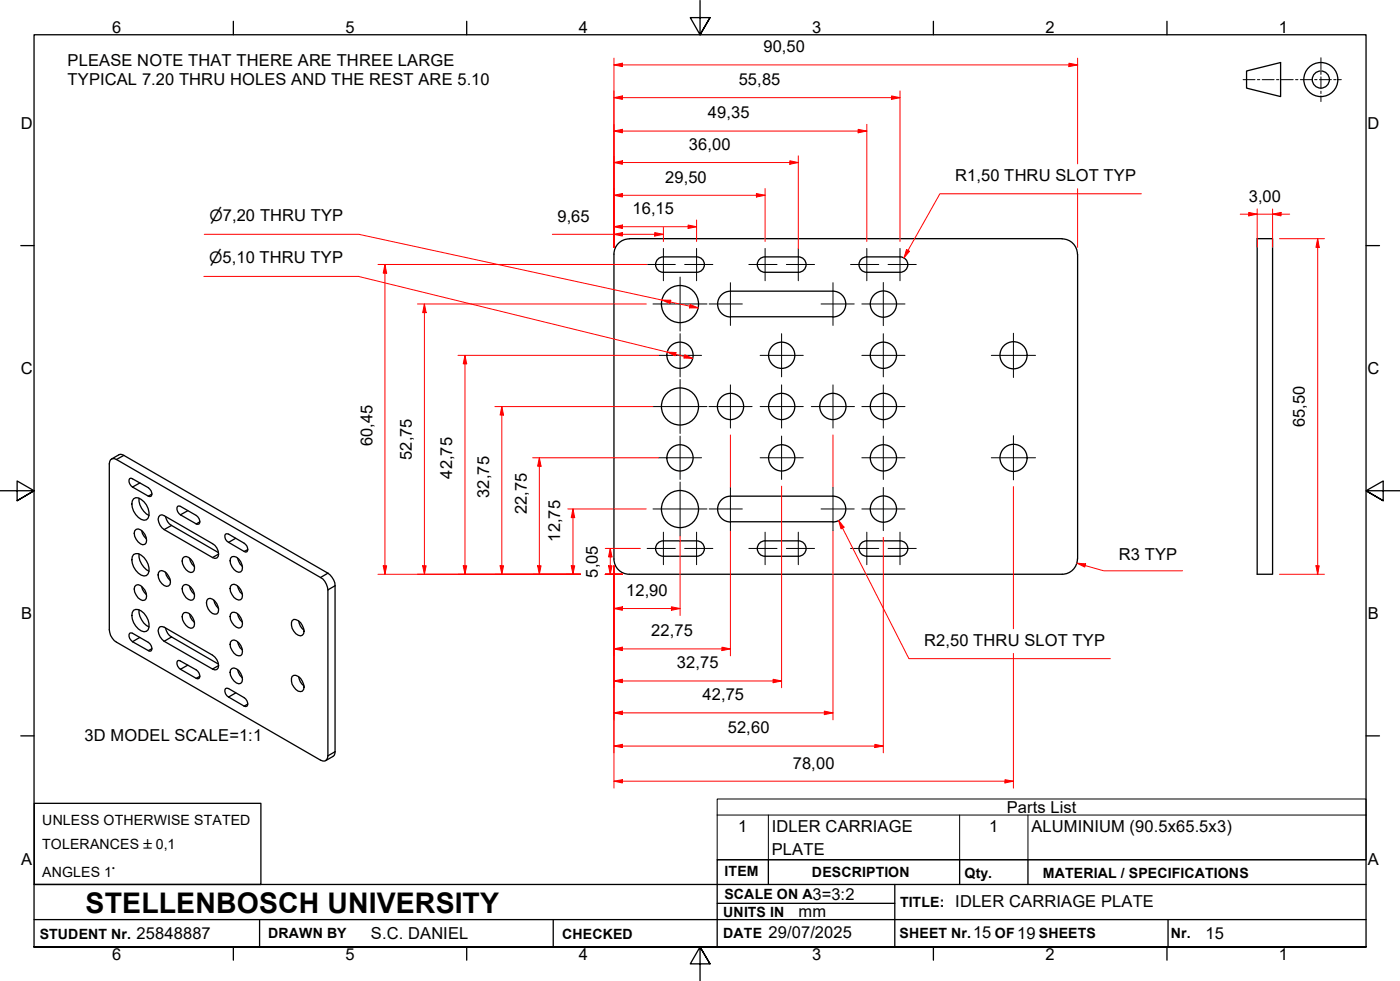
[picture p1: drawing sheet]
<svg xmlns="http://www.w3.org/2000/svg" width="410mm" height="287mm" viewBox="0 0 410 287" stroke-linecap="round" stroke-linejoin="round" font-family="sans-serif">
<!-- layer: Visible Edges(ISO) -->
<g fill="none" stroke="#000" stroke-width=".38">
<path d="M184.2 69.9a4.5 4.5 0 0 0-4.4 4.5v89.3M184.3 69.9h126.7M194.2 75.2a2.25 2.25 0 0 0-2.2 2.3 2.25 2.25 0 0 0 2.2 2.2M194.2 79.7h9.8M194.2 75.2h9.8M204 75.2a2.25 2.25 0 0 1 2.2 2.3 2.25 2.25 0 0 1-2.2 2.2M233.7 75.2h-9.7a2.25 2.25 0 0 0-2.3 2.3 2.25 2.25 0 0 0 2.3 2.2h9.7M233.8 75.2a2.25 2.25 0 0 1 2.2 2.3 2.25 2.25 0 0 1-2.2 2.2M252.2 75.9l1-.6 .6-.1h9.8a2.25 2.25 0 0 1 2.2 2.3 2.25 2.25 0 0 1-2.3 2.2h-9.7a2.25 2.25 0 0 1-2.1-1.4 2.25 2.25 0 0 1 .5-2.4zM311 69.9a4.5 4.5 0 0 1 4.5 4.5v89.3M368.1 69.9h4.5v98.2h-4.5zM213.9 92.7h30"/>
<path d="M213.9 92.8a3.8 3.8 0 0 1-3.8-3.8 3.8 3.8 0 0 1 3.8-3.8h30a3.8 3.8 0 0 1 3.7 3.8 3.8 3.8 0 0 1-3.7 3.8M32.4 134.6l.5-.3 1.2 .2 59.8 34.6a4.4 4.4 0 0 1 2.1 3.6v48.5a1.35 1.35 0 0 1-.6 1.4 1.35 1.35 0 0 1-1.5-.1l-59.8-34.5a4.6 4.6 0 0 1-2.1-3.6v-48.6zM32.6 134.4l2.6-1.4 1.1 .3 59.7 34.5a5 5 0 0 1 2.1 3.7v48.5l-.2 1.1-2.5 1.5M38 140.1l.4-.1 .4 .2 4.6 2.6a1.99 1.99 0 0 1 .9 2.4h-.9l-4.6-2.6a1.99 1.99 0 0 1-.8-2.5zM39.1 146a2.25 2.25 0 0 1 3.1 .9 4.7 4.7 0 0 1 1.2 4.8 1.76 1.76 0 0 1-2.9-.2 4.4 4.4 0 0 1-1.4-5.5zM39.9 155a2.53 2.53 0 0 1 2.9 2.3v1.6l-.4 .4a2.25 2.25 0 0 1-2.5-1.4 2.09 2.09 0 0 1 0-2.9zM40.7 145.9a5.6 5.6 0 0 0 2.9 5M41.5 155.3l.2 .9 1.2 1.5M46.9 150.8l.5-.1 .7 .3 14.1 8.1a3.5 3.5 0 0 1 1.7 3.8l-.4 .4-.6 .2-.7-.3-14.1-8.2a3.6 3.6 0 0 1-1.6-3.7zM48.5 151.2a3.9 3.9 0 0 0 1.7 2.6l13.7 7.9M52 148.2h.8l4.7 2.7a1.99 1.99 0 0 1 .8 2.5h-.8l-4.7-2.7a1.99 1.99 0 0 1-.8-2.5zM66 156.4h.9l4.6 2.6a1.92 1.92 0 0 1 .8 2.5l-.4 .1-.4-.2-4.6-2.6a1.82 1.82 0 0 1-.9-2.4z"/>
<path d="M194.2 158.3a2.25 2.25 0 0 0-2.2 2.3 2.25 2.25 0 0 0 2.2 2.2M194.2 158.3h9.8M204 158.3a2.25 2.25 0 0 1 2.2 2.3 2.25 2.25 0 0 1-2.2 2.2M213.9 152.7h30M213.9 152.8a3.8 3.8 0 0 1-3.8-3.8 3.8 3.8 0 0 1 3.8-3.8h30a3.8 3.8 0 0 1 3.7 3.8 3.8 3.8 0 0 1-3.7 3.8M233.7 158.3h-9.7a2.25 2.25 0 0 0-2.3 2.3 2.25 2.25 0 0 0 2.3 2.2h9.7M233.8 158.3a2.25 2.25 0 0 1 2.2 2.3 2.25 2.25 0 0 1-2.2 2.2M252.2 159l1-.6 .6-.1h9.8a2.25 2.25 0 0 1 2.2 2.3 2.25 2.25 0 0 1-2.3 2.2h-9.7a2.25 2.25 0 0 1-2.1-1.4 2.25 2.25 0 0 1 .5-2.4zM39.1 178.6a2.42 2.42 0 0 1 3.1 .9 4.8 4.8 0 0 1 1.2 4.9 1.82 1.82 0 0 1-2.9-.3 4.4 4.4 0 0 1-1.4-5.5zM39.1 162.3a2.25 2.25 0 0 1 3.1 .9 4.7 4.7 0 0 1 1.2 4.8 1.76 1.76 0 0 1-2.9-.2 4.4 4.4 0 0 1-1.4-5.5zM39.9 171.3a2.25 2.25 0 0 1 2.5 1.4 2.28 2.28 0 0 1 0 3 2.25 2.25 0 0 1-2.5-1.5 2.09 2.09 0 0 1 0-2.9zM40.7 162.2a5.6 5.6 0 0 0 2.9 5"/>
<path d="M40.7 178.5a5.6 5.6 0 0 0 2.9 5M41.5 171.7l.2 .8 1.2 1.6M46.8 167.1a2.25 2.25 0 0 1 2.5 1.5 2.09 2.09 0 0 1 0 2.9 2.53 2.53 0 0 1-2.9-2.3v-1.6zM48.5 167.5l.2 .9 1.1 1.5M53.5 171.7l.4-.5a2.53 2.53 0 0 1 2.9 2.4v1.5l-.3 .5a2.25 2.25 0 0 1-2.6-1.5l-.4-.9zM53.5 163.5l.4-.5a2.53 2.53 0 0 1 2.9 2.4v1.6l-.3 .5a2.25 2.25 0 0 1-2.6-1.5l-.4-.9zM53.9 179.3a3 3 0 0 1 2.9 4l-.3 .5a2.25 2.25 0 0 1-2.6-1.5 2.18 2.18 0 0 1 0-3zM55.5 179.7l.3 1 1.2 1.5M55.5 163.4l.8 1.8 .7 .7M55.5 171.6l.3 .9 1.2 1.5M61 175.3a2.53 2.53 0 0 1 2.9 2.4v1.6l-.4 .4a3 3 0 0 1-2.9-4zM62.6 175.7l.3 .8 1.1 1.6"/>
<path d="M67.5 171.6l.4-.5a2.53 2.53 0 0 1 3 2.4v1.6l-.4 .4a2.25 2.25 0 0 1-2.6-1.4l-.4-.9zM67.5 163.4l.4-.4a3 3 0 0 1 3 4l-.4 .4a2.25 2.25 0 0 1-2.6-1.5l-.4-.9zM67.9 179.3a3 3 0 0 1 3 4l-.4 .4a2.25 2.25 0 0 1-2.6-1.4 2.18 2.18 0 0 1 0-3zM69.5 163.3l.8 1.8 .7 .7M69.5 171.5l.8 1.8 .7 .6M69.5 179.7l.8 1.7 .7 .7M179.8 163.6a4.5 4.5 0 0 0 4.4 4.5h126.8M194.2 162.8h9.8M315.5 163.6a4.5 4.5 0 0 1-4.5 4.5M38 185.4h.8l4.6 2.6a1.99 1.99 0 0 1 .9 2.5l-.4 .1-.5-.1-4.6-2.7a1.99 1.99 0 0 1-.8-2.4zM46.9 183.5l1.2 .1 14.1 8.2a3.6 3.6 0 0 1 1.7 3.7l-.4 .5-.6 .1-.7-.3-14.1-8.1a3.7 3.7 0 0 1-1.6-3.8zM48.5 183.8a3.9 3.9 0 0 0 1.7 2.7l13.7 7.9"/>
<path d="M52 193.4l.4-.1 .4 .2 4.7 2.6a1.99 1.99 0 0 1 .8 2.5h-.8l-4.7-2.7a1.99 1.99 0 0 1-.8-2.5zM67.5 196.1l.4-.4a2.53 2.53 0 0 1 3 2.3v1.6l-.4 .4a2.25 2.25 0 0 1-2.6-1.4l-.4-.9zM67.5 187.9l.4-.4a2.53 2.53 0 0 1 3 2.3v1.7l-.4 .4a3.1 3.1 0 0 1-3-4zM69.5 187.8l.8 1.8 .7 .7M69.5 196l.8 1.8 .7 .7M85.5 181.7a1.69 1.69 0 0 1 2.5 .6 3.6 3.6 0 0 1 .9 3.2l-.4 .4a2.04 2.04 0 0 1-2.5-1.1 3.2 3.2 0 0 1-.5-3.1zM85.5 198a1.69 1.69 0 0 1 2.5 .6 3.1 3.1 0 0 1 .5 3.7 2.93 2.93 0 0 1-3.2-2.9zM87.4 198.1a4 4 0 0 0 1.6 2.7M87.4 181.8a4 4 0 0 0 1.6 2.7M66 201.6h.9l4.6 2.6a1.99 1.99 0 0 1 .8 2.5h-.8l-4.6-2.7a1.93 1.93 0 0 1-.9-2.4z"/>
<circle cx="199.1" cy="89" r="5.4"/>
<circle cx="258.7" cy="89" r="3.8"/>
<circle cx="199.1" cy="104" r="3.8"/>
<circle cx="199.1" cy="119" r="5.4"/>
<circle cx="213.9" cy="119" r="3.8"/>
<circle cx="228.9" cy="104" r="3.8"/>
<circle cx="228.9" cy="119" r="3.8"/>
<circle cx="243.9" cy="119" r="3.8"/>
<circle cx="258.7" cy="104" r="3.8"/>
<circle cx="258.7" cy="119" r="3.8"/>
<circle cx="296.8" cy="104" r="4"/>
<circle cx="199.1" cy="134" r="3.8"/>
<circle cx="228.9" cy="134" r="3.8"/>
<circle cx="258.7" cy="134" r="3.8"/>
<circle cx="296.8" cy="134" r="4"/>
<circle cx="199.1" cy="149" r="5.4"/>
<circle cx="258.7" cy="149" r="3.8"/>
</g>
<!-- layer: Visible Tangent Edges(ISO) -->
<g fill="none" stroke="#000" stroke-width=".38">
<path d="M36.3 133.3l-2.2 1.2M41 141.4l-2.2 1.2M44.5 144.6l-1.1 .6M50.2 153.8l-2.1 1.2M55 149.5l-2.2 1.2M58.5 152.7l-1 .7M69 157.6l-2.1 1.2M64 162.2l-1.8 1M72.6 160.9l-1.1 .5M96 167.8l-2.1 1.3M98.1 171.5l-2.1 1.2M41 186.6l-2.2 1.2"/>
<path d="M44.5 189.9l-1.1 .6M50.2 186.5l-2.1 1.2M55 194.7l-2.2 1.2M58.5 197.9l-1 .7M64 194.8l-1.8 1M69 202.8l-2.1 1.2M72.6 206.1l-1.1 .6M98.1 220l-2.1 1.2"/>
</g>
<!-- layer: Symbols(ISO) -->
<path d="M210 238.6v-4.7h190v4.7M210 238.6v13.1h190v-13.1M210 238.6h190M225 238.6v13.1M281 238.6v13.1M301 238.6v13.1" fill="none" stroke="#000" stroke-width=".29"/>
<!-- layer: Border_0 -->
<g fill="none" stroke="#000" stroke-width=".38">
<path d="M68.3 6.2v4M136.7 6.2v4M205 .1v10.1l-2.9-5h5.8l-2.9 5 2.9-5M273.3 6.2v4M341.7 6.2v4M6.1 71.9h3.9M400 71.9h3.9M0 143.7h10l-5-2.9v5.8l5-2.9-5 2.9M410 143.7h-10l5-2.9v5.8l-5-2.9 5 2.9M6.1 215.4h3.9M400 215.4h3.9M10 277.2v-267h390v267h-390h390"/>
<path d="M68.3 277.2v3.9M136.7 277.2v3.9M273.3 277.2v3.9M341.7 277.2v3.9M207.9 282.1l-2.9-4.9 2.9 4.9h-5.8l2.9-4.9v10"/>
</g>
<!-- layer: Sketch Geometry(ISO) -->
<g fill="none" stroke="#000" stroke-width=".38">
<path d="M365 20.8l10-2.5v10l-10-2.5zM10 235.2h66.4v23.7h-66.4zM10 258.9h390M225 251.7v7.2M262 258.9v18.3M281 251.7v7.2M301 251.7v7.2M400 251.7h-190v25.5M10 277.2h390M10 269.2h390M76 269.2v8M162 269.2v8"/>
<path d="M210 264.4h52M342 269.2v8"/>
<circle cx="386.7" cy="23.3" r="5"/>
<circle cx="386.7" cy="23.3" r="2.51"/>
</g>
<g fill="none" stroke="#000" stroke-width=".29">
<path d="M386.8 16.9v3.5M364 23.3h3.5M368.2 23.3h.7M369.6 23.3h3.5M373.8 23.3h.7M375.2 23.3h3.5M379.3 23.3h.7M380.7 23.3h3.5M384.9 23.3h.7M386.3 23.3h3.5M386.8 21.1v.7M386.8 22.5v3.5"/>
<path d="M386.8 26.7v.7M386.8 28.1v1.6M390.5 23.3h.7M391.9 23.3h.8"/>
</g>
<!-- layer: Dimensions(ISO) -->
<path d="M365.6 62.7h2.5" fill="none" stroke="#f00" stroke-width=".29"/>
<path d="M365.6 62.2l2.5 .5-2.5 .5z" fill="#f00"/>
<path d="M365.6 62.2l2.5 .5-2.5 .5zM372.6 62.7h2.5" fill="none" stroke="#f00" stroke-width=".29"/>
<path d="M372.6 62.7l2.5-.5v1z" fill="#f00"/>
<path d="M179.8 19h2.4M363.2 62.7h2.4M368.1 62.7h4.5M368.1 61.2v11.2M372.6 62.7l2.5-.5v1zM372.6 61.2v11.2M375.1 62.7h2.5" fill="none" stroke="#f00" stroke-width=".29"/>
<path d="M179.8 19l2.4-.5v1z" fill="#f00"/>
<path d="M179.8 19l2.4-.5v1zM313 19h2.5" fill="none" stroke="#f00" stroke-width=".29"/>
<path d="M313 18.5l2.5 .5-2.5 .5z" fill="#f00"/>
<path d="M179.8 17v55.4M182.2 19h130.8M313 18.5l2.5 .5-2.5 .5zM315.5 17v31M315.5 55.3v17.1M385.8 69.9v2.5" fill="none" stroke="#f00" stroke-width=".29"/>
<path d="M385.8 69.9l.5 2.5h-1z" fill="#f00"/>
<path d="M385.8 69.9l.5 2.5h-1zM385.8 165.6v2.5" fill="none" stroke="#f00" stroke-width=".29"/>
<path d="M385.3 165.6h1l-.5 2.5z" fill="#f00"/>
<path d="M112.7 77.4v2.6M374.6 69.9h13.2M385.8 72.4v93.2M374.6 168.1h13.2M385.3 165.6h1l-.5 2.5z" fill="none" stroke="#f00" stroke-width=".29"/>
<!-- layer: Center Mark(ISO) -->
<g fill="none" stroke="#000" stroke-width=".29">
<path d="M189.5 77.4h8.2M194.2 72.7v9.5M200.5 77.4h8.2M204 72.7v9.5M219.3 77.4h8.2M224 72.7v9.5M230.3 77.4h8.2M233.7 72.7v9.5M249 77.4h8.3M253.8 72.7v9.5M260 77.4h8.3M263.5 72.7v9.5"/>
<path d="M191.2 89h15.8M199.1 97.7v12.6M199.1 81.1v15.8M207.6 89h9.8M213.9 82.8v12.5M228.9 97.7v12.6M240.4 89h9.7M243.9 82.8v12.5M252.3 89h12.7M258.6 97.7v12.6M258.6 82.7v12.6M296.7 97.6v12.9"/>
<path d="M191.2 119h15.8M192.8 104h12.6M199.1 111.1v15.8M207.6 119h12.6M213.9 112.7v12.6M222.6 104h12.6M222.6 119h12.6M228.9 112.7v12.6M237.6 119h12.6M243.9 112.7v12.6M252.3 119h12.7M252.3 104h12.7"/>
<path d="M258.6 112.7v12.6M290.3 104h12.9M192.8 134h12.6M199.1 127.6v12.7M222.6 134h12.6M228.9 127.6v12.7M252.3 134h12.7M258.6 127.6v12.7M290.3 134h12.9M296.7 127.5v13M191.2 149h15.8M194.2 155.8v9.5"/>
<path d="M199.1 141.1v15.8M204 155.8v9.5M224 155.8v9.5M233.7 155.8v9.5M252.3 149h12.7M253.8 155.8v9.5M258.6 142.7v12.6M263.5 155.8v9.5M189.5 160.5h8.2M200.5 160.5h8.2M219.3 160.5h8.2M230.3 160.5h8.2"/>
<path d="M249 160.5h8.3M260 160.5h8.3"/>
</g>
<!-- layer: Dimensions(ISO) -->
<path d="M112.7 77.4l.5 2.6h-1z" fill="#f00"/>
<path d="M112.7 77.4l.5 2.6h-1zM112.7 165.6v2.5" fill="none" stroke="#f00" stroke-width=".29"/>
<path d="M112.2 165.6h1l-.5 2.5z" fill="#f00"/>
<path d="M110.7 77.4h78.8M112.7 80v85.6M124.3 89v2.5M110.7 168.1h59.3M112.2 165.6h1l-.5 2.5zM177.2 168.1h5" fill="none" stroke="#f00" stroke-width=".29"/>
<path d="M124.3 89l.5 2.5h-1z" fill="#f00"/>
<path d="M124.3 89l.5 2.5h-1zM124.3 165.6v2.5" fill="none" stroke="#f00" stroke-width=".29"/>
<path d="M123.8 165.6h1l-.5 2.5z" fill="#f00"/>
<path d="M122.2 89h67M124.3 91.5v74.1M136.1 104v2.5M122.2 168.1h47.8M123.8 165.6h1l-.5 2.5zM177.2 168.1h5" fill="none" stroke="#f00" stroke-width=".29"/>
<path d="M136.1 104l.6 2.5h-1.1z" fill="#f00"/>
<path d="M136.1 104l.6 2.5h-1.1zM136.1 165.6v2.5" fill="none" stroke="#f00" stroke-width=".29"/>
<path d="M135.6 165.6h1.1l-.6 2.5z" fill="#f00"/>
<path d="M134.1 104h58.7M136.1 106.5v59.1M146.9 119v2.5M134.1 168.1h35.9M135.6 165.6h1.1l-.6 2.5zM177.2 168.1h5" fill="none" stroke="#f00" stroke-width=".29"/>
<path d="M146.9 119l.5 2.5h-1z" fill="#f00"/>
<path d="M146.9 119l.5 2.5h-1zM146.9 165.6v2.5" fill="none" stroke="#f00" stroke-width=".29"/>
<path d="M146.4 165.6h1l-.5 2.5z" fill="#f00"/>
<path d="M144.9 119h46.3M146.9 121.5v44.1M157.9 134v2.5M144.9 168.1h25.1M146.4 165.6h1l-.5 2.5zM177.2 168.1h5" fill="none" stroke="#f00" stroke-width=".29"/>
<path d="M157.9 134l.5 2.5h-1z" fill="#f00"/>
<path d="M157.9 134l.5 2.5h-1zM157.9 165.6v2.5" fill="none" stroke="#f00" stroke-width=".29"/>
<path d="M157.4 165.6h1l-.5 2.5z" fill="#f00"/>
<path d="M156 134h36.8M157.9 136.5v29.1M167.8 149v2.5M156 168.1h14M157.4 165.6h1l-.5 2.5zM177.2 168.1h5" fill="none" stroke="#f00" stroke-width=".29"/>
<path d="M167.8 149l.5 2.5h-1z" fill="#f00"/>
<path d="M167.8 149l.5 2.5h-1zM167.8 165.6v2.5" fill="none" stroke="#f00" stroke-width=".29"/>
<path d="M167.3 165.6h1l-.5 2.5z" fill="#f00"/>
<path d="M166.2 149h23M167.8 151.5v14.1M165.7 168.1h4.3M167.3 165.6h1l-.5 2.5zM177.2 168.1h5M178.7 160.5v2.5" fill="none" stroke="#f00" stroke-width=".29"/>
<path d="M178.7 160.5l.5 2.5h-1z" fill="#f00"/>
<path d="M178.7 160.5l.5 2.5h-1zM178.7 165.6v2.5" fill="none" stroke="#f00" stroke-width=".29"/>
<path d="M178.2 165.6h1l-.5 2.5z" fill="#f00"/>
<path d="M179.8 28.6h2.4M177.2 168.1h5M177.2 160.5h10.3M178.2 165.6h1l-.5 2.5zM178.7 163v2.6" fill="none" stroke="#f00" stroke-width=".29"/>
<path d="M179.8 28.6l2.4-.5v1z" fill="#f00"/>
<path d="M179.8 28.6l2.4-.5v1zM261 28.6h2.5" fill="none" stroke="#f00" stroke-width=".29"/>
<path d="M261 28.1l2.5 .5-2.5 .5z" fill="#f00"/>
<path d="M179.8 26.6v45.8M182.2 28.6h78.8M251.3 38.4h2.5M261 28.1l2.5 .5-2.5 .5zM263.5 26.6v44.1" fill="none" stroke="#f00" stroke-width=".29"/>
<path d="M251.3 37.9l2.5 .5-2.5 .5z" fill="#f00"/>
<path d="M179.8 38.4h2.4M251.3 37.9l2.5 .5-2.5 .5z" fill="none" stroke="#f00" stroke-width=".29"/>
<path d="M179.8 38.4l2.4-.5v1z" fill="#f00"/>
<path d="M179.8 38.4l2.4-.5v1zM179.8 36.4v36M182.2 38.4h69.1M253.8 36.4v34.3M231.3 47.6h2.4" fill="none" stroke="#f00" stroke-width=".29"/>
<path d="M231.3 47.1l2.4 .5-2.4 .5z" fill="#f00"/>
<path d="M179.8 47.6h2.4M231.3 47.1l2.4 .5-2.4 .5z" fill="none" stroke="#f00" stroke-width=".29"/>
<path d="M179.8 47.6l2.4-.5v1z" fill="#f00"/>
<path d="M179.8 47.6l2.4-.5v1zM179.8 45.6v26.8M182.2 47.6h49.1M221.5 57.2h2.5M233.7 45.6v27.1" fill="none" stroke="#f00" stroke-width=".29"/>
<path d="M221.5 56.7l2.5 .5-2.5 .5z" fill="#f00"/>
<path d="M179.8 57.2h2.4M221.5 56.7l2.5 .5-2.5 .5z" fill="none" stroke="#f00" stroke-width=".29"/>
<path d="M179.8 57.2l2.4-.5v1z" fill="#f00"/>
<path d="M179.8 57.2l2.4-.5v1zM179.8 55.2v17.2M182.2 57.2h39.3M224 55.2v15.5M201.5 66.4h2.5" fill="none" stroke="#f00" stroke-width=".29"/>
<path d="M201.5 65.9l2.5 .5-2.5 .5z" fill="#f00"/>
<path d="M179.8 66.4h2.4M201.5 65.9l2.5 .5-2.5 .5z" fill="none" stroke="#f00" stroke-width=".29"/>
<path d="M179.8 66.4l2.4-.5v1z" fill="#f00"/>
<path d="M179.8 66.4l2.4-.5v1zM179.8 64.4v8M182.2 66.4h19.3M191.7 68.6h2.5M204 64.4v6.3" fill="none" stroke="#f00" stroke-width=".29"/>
<path d="M191.7 68.1l2.5 .5-2.5 .5z" fill="#f00"/>
<path d="M179.8 68.6h2.4M191.7 68.1l2.5 .5-2.5 .5z" fill="none" stroke="#f00" stroke-width=".29"/>
<path d="M179.8 68.6l2.4-.5v1z" fill="#f00"/>
<path d="M161.7 68.6h18.1M179.8 68.6l2.4-.5v1zM179.8 66.6v5.8M182.2 68.6h9.5M194.2 66.6v4.1M294.3 228.7h2.4" fill="none" stroke="#f00" stroke-width=".29"/>
<path d="M294.3 228.2l2.4 .5-2.4 .5z" fill="#f00"/>
<path d="M179.8 228.7h2.4M294.3 228.2l2.4 .5-2.4 .5z" fill="none" stroke="#f00" stroke-width=".29"/>
<path d="M179.8 228.7l2.4-.5v1z" fill="#f00"/>
<path d="M296.7 142.4v41.6M179.8 165.6v65.1M296.7 191.3v39.4M256.2 218.4h2.4M179.8 228.7l2.4-.5v1zM182.2 228.7h112.1" fill="none" stroke="#f00" stroke-width=".29"/>
<path d="M256.2 217.9l2.4 .5-2.4 .4z" fill="#f00"/>
<path d="M179.8 218.4h2.4M256.2 217.9l2.4 .5-2.4 .4z" fill="none" stroke="#f00" stroke-width=".29"/>
<path d="M179.8 218.4l2.4-.5v.9z" fill="#f00"/>
<path d="M258.6 157.3v63.1M179.8 165.6v54.8M179.8 218.4l2.4-.5v.9zM182.2 218.4h74M241.4 208.7h2.5" fill="none" stroke="#f00" stroke-width=".29"/>
<path d="M241.4 208.2l2.5 .5-2.5 .5z" fill="#f00"/>
<path d="M179.8 208.7h2.4M241.4 208.2l2.5 .5-2.5 .5z" fill="none" stroke="#f00" stroke-width=".29"/>
<path d="M179.8 208.7l2.4-.5v1z" fill="#f00"/>
<path d="M243.9 127.3v15.5M243.9 155.3v55.4M179.8 165.6v45.1M226.4 199.3h2.5M179.8 208.7l2.4-.5v1zM182.2 208.7h59.2" fill="none" stroke="#f00" stroke-width=".29"/>
<path d="M226.4 198.8l2.5 .5-2.5 .5z" fill="#f00"/>
<path d="M179.8 199.3h2.4M226.4 198.8l2.5 .5-2.5 .5z" fill="none" stroke="#f00" stroke-width=".29"/>
<path d="M179.8 199.3l2.4-.5v1z" fill="#f00"/>
<path d="M228.9 142.3v59M179.8 165.6v35.7M179.8 199.3l2.4-.5v1zM182.2 199.3h44.2M211.4 189.9h2.5" fill="none" stroke="#f00" stroke-width=".29"/>
<path d="M211.4 189.4l2.5 .5-2.5 .6z" fill="#f00"/>
<path d="M179.8 189.9h2.4M211.4 189.4l2.5 .5-2.5 .6z" fill="none" stroke="#f00" stroke-width=".29"/>
<path d="M179.8 189.9l2.4-.5v1.1z" fill="#f00"/>
<path d="M213.9 127.3v15.5M213.9 155.3v36.7M179.8 165.6v26.4M196.6 178.1h2.5M179.8 189.9l2.4-.5v1.1zM182.2 189.9h29.2" fill="none" stroke="#f00" stroke-width=".29"/>
<path d="M196.6 177.6l2.5 .5-2.5 .5z" fill="#f00"/>
<path d="M179.8 178.1h2.4M196.6 177.6l2.5 .5-2.5 .5z" fill="none" stroke="#f00" stroke-width=".29"/>
<path d="M179.8 178.1l2.4-.5v1z" fill="#f00"/>
<path d="M193.8 87.8l2.5 .6M199.1 156.9v23.3M179.8 178.1l2.4-.5v1zM179.8 165.6v14.6M182.2 178.1h14.4" fill="none" stroke="#f00" stroke-width=".29"/>
<!-- layer: Center Mark(ISO) -->
<path d="M207.6 149h9.8M213.9 142.8v12.5M240.4 149h9.7M243.9 142.8v12.5" fill="none" stroke="#000" stroke-width=".29"/>
<!-- layer: Dimensions(ISO) -->
<path d="M193.8 87.8l2.6 .1-.2 1z" fill="#f00"/>
<path d="M193.8 87.8l2.6 .1-.2 1zM201.9 89.6l2.5 .5" fill="none" stroke="#f00" stroke-width=".29"/>
<path d="M202.1 89.1l2.3 1h-2.5z" fill="#f00"/>
<path d="M59.8 68.6h45.3l88.7 19.2M196.3 88.4l5.6 1.2M202.1 89.1l2.3 1h-2.5zM195.4 103.1l2.4 .6" fill="none" stroke="#f00" stroke-width=".29"/>
<path d="M195.4 103.1l2.5 .1-.2 1z" fill="#f00"/>
<path d="M195.4 103.1l2.5 .1-.2 1zM200.4 104.3l2.4 .6" fill="none" stroke="#f00" stroke-width=".29"/>
<path d="M200.5 103.8l2.3 1.1-2.5-.1z" fill="#f00"/>
<path d="M265.9 73.3l-1.2 2.2M59.7 80.9h45.3l90.4 22.2M197.8 103.7l2.6 .6M200.5 103.8l2.3 1.1-2.5-.1z" fill="none" stroke="#f00" stroke-width=".29"/>
<path d="M265.4 73l.9 .5-1.6 2z" fill="#f00"/>
<path d="M334.2 56.7h-59l-9.3 16.6M265.4 73l.9 .5-1.6 2zM245.6 152.4l1.1 2.2" fill="none" stroke="#f00" stroke-width=".29"/>
<path d="M245.6 152.4l1.5 1.9-.8 .5z" fill="#f00"/>
<path d="M245.6 152.4l1.5 1.9-.8 .5zM246.7 154.6l19.4 38.2h59M315.3 164.9l2.5 .7" fill="none" stroke="#f00" stroke-width=".29"/>
<path d="M315.3 164.9l2.6 .2-.3 .9z" fill="#f00"/>
<path d="M315.3 164.9l2.6 .2-.3 .9zM317.8 165.6l5.4 1.5h23.1" fill="none" stroke="#f00" stroke-width=".29"/>
<text font-size="8.3" x="25.1" y="267.2">STELLENBOSCH UNIVERSITY</text>
<g font-size="4.8">
<text x="32.8" y="9.7">6</text>
<text x="101.2" y="9.7">5</text>
<text x="169.5" y="9.7">4</text>
<text x="237.8" y="9.7">3</text>
<text x="306.1" y="9.7">2</text>
<text x="374.5" y="9.7">1</text>
<text x="223.5" y="15.3">90,50</text>
<text x="19.8" y="19.3">PLEASE NOTE THAT THERE ARE THREE LARGE</text>
<text x="19.8" y="24.8">TYPICAL 7.20 THRU HOLES AND THE REST ARE 5.10</text>
<text x="216.3" y="24.9">55,85</text>
<text x="207.3" y="34.7">49,35</text>
<text x="6.1" y="37.8">D</text>
<text x="400.4" y="37.8">D</text>
<text x="201.7" y="43.9">36,00</text>
<text x="194.8" y="53.5">29,50</text>
<text x="279.7" y="53">R1,50 THRU SLOT TYP</text>
<text x="365.6" y="59">3,00</text>
<text x="163.2" y="64.9">9,65</text>
<text x="185.2" y="62.7">16,15</text>
<text x="6.1" y="109.6">C</text>
<text x="400.4" y="109.6">C</text>
<text x="382.1" y="125.1" transform="rotate(-90 382.1 125.1)">65,50</text>
<text x="109" y="130.7" transform="rotate(-90 109 130.7)">60,45</text>
<text x="120.6" y="134.7" transform="rotate(-90 120.6 134.7)">52,75</text>
<text x="132.4" y="140.2" transform="rotate(-90 132.4 140.2)">42,75</text>
<text x="143.3" y="145.7" transform="rotate(-90 143.3 145.7)">32,75</text>
<text x="154.2" y="150.6" transform="rotate(-90 154.2 150.6)">22,75</text>
<text x="164" y="158.6" transform="rotate(-90 164 158.6)">12,75</text>
<text x="327.6" y="164">R3 TYP</text>
<text x="175" y="169.1" transform="rotate(-90 175 169.1)">5,05</text>
<text x="183.3" y="174.4">12,90</text>
<text x="6.2" y="181.3">B</text>
<text x="400.5" y="181.3">B</text>
<text x="190.7" y="186.3">22,75</text>
<text x="270.6" y="189.1">R2,50 THRU SLOT TYP</text>
<text x="198.2" y="195.7">32,75</text>
<text x="205.7" y="205">42,75</text>
<text x="213.1" y="214.6">52,60</text>
<text x="24.8" y="216.8">3D MODEL SCALE=1:1</text>
<text x="232.2" y="225">78,00</text>
<text x="294.8" y="238">Parts List</text>
<text x="216.2" y="243.6">1</text>
<text x="226" y="243.7">IDLER CARRIAGE</text>
<text x="289.6" y="243.6">1</text>
<text x="302" y="243.7">ALUMINIUM (90.5x65.5x3)</text>
<text x="226" y="250.2">PLATE</text>
<text x="6.2" y="253.1">A</text>
<text x="400.5" y="253.1">A</text>
<text x="237.9" y="263.3">3=3:2</text>
<text x="233.8" y="268.4">mm</text>
<text x="279.7" y="265.6">IDLER CARRIAGE PLATE</text>
<text x="40" y="274.9">25848887</text>
<text x="108.6" y="274.8">S.C. DANIEL</text>
<text x="225" y="274.7">29/07/2025</text>
<text x="284.9" y="274.5">15</text>
<text x="297.8" y="275">19</text>
<text x="352.9" y="274.8">15</text>
<text x="32.8" y="281.1">6</text>
<text x="101.2" y="281.1">5</text>
<text x="169.5" y="281.1">4</text>
<text x="237.8" y="281.1">3</text>
<text x="306.1" y="281.1">2</text>
<text x="374.5" y="281.1">1</text>
</g>
<g font-size="4.6">
<text x="61.3" y="64.7">⌀7,20 THRU TYP</text>
<text x="61.2" y="77">⌀5,10 THRU TYP</text>
</g>
<g font-size="4.1">
<text x="12.4" y="241.6">UNLESS OTHERWISE STATED</text>
<text x="12.4" y="248.5">TOLERANCES ±0,1</text>
<text x="12.4" y="256.6">ANGLES 1°</text>
<text x="212.2" y="256.5">ITEM</text>
<text x="237.7" y="256.7">DESCRIPTION</text>
<text x="282.4" y="256.9">Qty.</text>
<text x="305.4" y="256.9">MATERIAL / SPECIFICATIONS</text>
<text x="212.1" y="263">SCALE ON A</text>
<text x="211.8" y="268.4">UNITS IN</text>
<text x="263.5" y="265.6">TITLE:</text>
<text x="11.6" y="274.8">STUDENT Nr.</text>
<text x="78.5" y="274.6">DRAWN BY</text>
<text x="164.6" y="274.8">CHECKED</text>
<text x="211.8" y="274.6">DATE</text>
<text x="263.4" y="274.6">SHEET Nr.</text>
<text x="291.3" y="274.6">OF</text>
<text x="304.2" y="274.6">SHEETS</text>
<text x="342.8" y="274.5">Nr.</text>
</g>
</svg>
